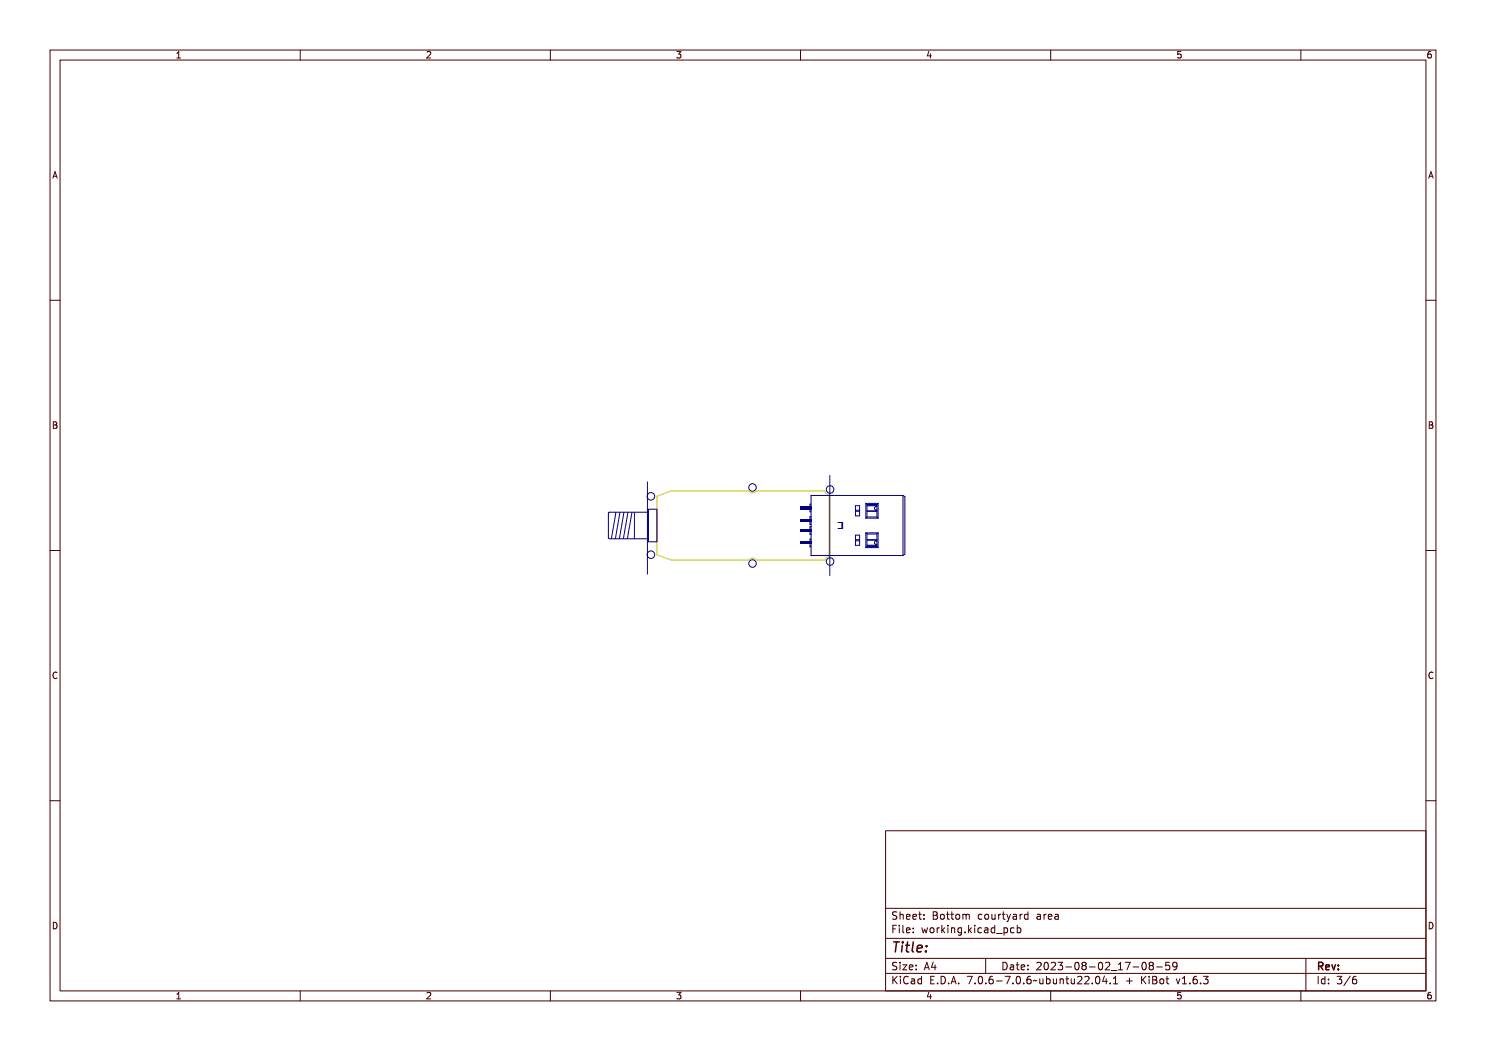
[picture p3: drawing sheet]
<svg xmlns="http://www.w3.org/2000/svg" width="297mm" height="210mm" viewBox="0 0 297 210" stroke-linecap="round" stroke-linejoin="round" font-family="sans-serif">
<path d="M131.3 99.2l2.9-1.1h15.4a1.05 1.05 0 0 0 1.6 0h13.7a.75 .75 0 0 0 .8 .7v12.4a.75 .75 0 0 0-.8 .7h-13.7a1.04 1.04 0 0 0-1.6 0h-15.4l-2.9-1.1z" fill="none" stroke="#c2c200" stroke-width=".2"/>
<g fill="none" stroke="#000084" stroke-width=".2">
<path d="M129.4 96.3v18.4M165.9 95v20M180.5 99l.4 .3v11.5l-.4 .2M180.5 99v12M180.5 99h-18.4v12h18.4M123.1 102.4l-.9 5.2M123.9 102.4l-.9 5.2M124.7 102.4l-.9 5.2M125.5 102.4l-.9 5.2M126.3 102.4l-.9 5.2M126.8 102.4v5.2M129.6 102.4h-7.8l-.2 .2 .1 5 7.9 .1"/>
<path d="M129.6 101.8h1.7v6.5h-1.7zM161.9 101.8v.5h.2M161.9 104.3v.5h.2M161.9 106.3v.5h.2M161.9 108.8v.5h.2M162.1 100.7h-.2v.5M162.1 103.2h-.2v.5M162.1 105.2h-.2v.5M162.1 107.7h-.2v.5M167.5 104.4h.9v1.2h-.9M168.3 104.4v1.2M171 102h.8"/>
<path d="M171 108.1h.8M171 102.2h.8M171 107.8h.8M171 101h.8v2.1h-.8zM171 106.9h.8v2.1h-.8zM173.1 100.6h2.4M173.1 109.4h2.4M173.1 100.6l.2 .2M173.1 106.5l.2 .2M173.1 100.6v2.9M173.1 106.5v2.9M173.1 103.5h2.4"/>
<path d="M173.1 106.5h2.4M173.3 100.8h2M173.3 109.2h2M173.3 100.8v2.5M173.3 106.7v2.5M173.3 100.9h2M173.3 101.1h2M173.3 102.1h2M173.3 102.2h2M173.3 103.3h2M173.3 103.3l-.2 .2M173.3 106.7h2"/>
<path d="M173.3 107.8h2M173.3 107.9h2M173.3 108.9h2M173.3 109.1h2M173.3 109.2l-.2 .2M175.3 101.2a.38 .38 0 0 0-.5 .4 .38 .38 0 0 0 .5 .3M175.3 108.1a.38 .38 0 0 0-.5 .3 .38 .38 0 0 0 .5 .4M175.3 100.8v2.5M175.3 106.7v2.5M175.3 103.3l.2 .2M175.3 109.2l.2 .2M175.5 100.6v2.9"/>
<path d="M175.5 106.5v2.9M175.5 100.6l-.2 .2M175.5 106.5l-.2 .2"/>
<circle cx="130.1" cy="99.2" r=".75"/>
<circle cx="150.4" cy="97.4" r=".75"/>
<circle cx="165.9" cy="97.8" r=".75"/>
<circle cx="130.1" cy="110.8" r=".75"/>
<circle cx="150.4" cy="112.6" r=".75"/>
<circle cx="165.9" cy="112.2" r=".75"/>
</g>
<g fill="#000084">
<path d="M159.9 101.2h2.2v.6h-2.2z" fill-rule="evenodd"/>
<path d="M159.9 103.7h2.2v.6h-2.2z" fill-rule="evenodd"/>
<path d="M159.9 105.7h2.2v.6h-2.2z" fill-rule="evenodd"/>
<path d="M159.9 108.2h2.2v.6h-2.2z" fill-rule="evenodd"/>
</g>
<g fill="none" stroke="#480000" stroke-width=".2">
<path d="M10 10h277v190h-277zM12 12h273v186h-273zM60 10v2M110 10v2M160 10v2M210 10v2M260 10v2M10 60h2M285 60h2M10 110h2M285 110h2M10 160h2"/>
<path d="M285 160h2M177 166h108v32h-108zM60 198v2M110 198v2M160 198v2M177 181.5h108M177 187.5h108M177 191.5h108M177 194.5h108M178.1 195.2h.2v.6l.6-.6h.3l-.6 .6 .6 .8h-.2l-.5-.7-.2 .2v.5h-.2zM178.2 185h.9v.2h-.7v.4h.6v.2h-.6v.7h-.2zM178.3 182.4l.5-.1h.2v.2a.31 .31 0 0 0-.5-.1 .31 .31 0 0 0 0 .5 .5 .5 0 0 1 .6 .6 .5 .5 0 0 1-.8 .2l-.1-.2a.34 .34 0 0 0 .4 .1 .34 .34 0 0 0 .1-.5 .47 .47 0 0 1-.5-.2 .47 .47 0 0 1 .1-.5z"/>
<path d="M178.3 192.5l.5-.1h.2v.2a.31 .31 0 0 0-.5-.1 .31 .31 0 0 0 0 .5 .5 .5 0 0 1 .6 .6 .5 .5 0 0 1-.8 .2l-.1-.2a.34 .34 0 0 0 .4 .1 .34 .34 0 0 0 .1-.5 .47 .47 0 0 1-.5-.2 .47 .47 0 0 1 .1-.5zM179.4 182.2h.2v.6a.35 .35 0 0 1 .4-.1 .35 .35 0 0 1 .2 .4v.6h-.2v-.8h-.4v.8h-.2zM179.5 185.4h.4v.9h.4v.2h-.9v-.2h.3v-.8h-.2zM179.5 192.8h.4v.9h.4v.1h-.9v-.1h.3v-.8h-.2zM179.5 195.6h.4v.9h.4v.1h-.9v-.1h.3v-.8h-.2zM179.7 184.9h.2v.3h-.2zM179.7 192.3h.2v.3h-.2zM179.7 195.1h.2v.3h-.2zM180.6 184.9h.4v1.3l.4 .1v.2l-.5-.2v-1.2h-.3zM180.6 192.8h.8l-.6 .9h.6v.1h-.8l.6-.9h-.6zM180.7 182.8l.1-.1a.49 .49 0 0 1 .5 0 .49 .49 0 0 1 .2 .5h-.8a.42 .42 0 0 0 .3 .4 .42 .42 0 0 0 .4-.1 .47 .47 0 0 1-.4 .3 .47 .47 0 0 1-.4-.3zM180.7 195.4a.4 .4 0 0 1 .4-.3 .4 .4 0 0 1 .4 .3 .56 .56 0 0 0-.8 .4 .56 .56 0 0 0 .5 .7l.3-.1a.43 .43 0 0 1-.5 .3 .43 .43 0 0 1-.4-.4v-.6z"/>
<path d="M180.8 182.9l.4-.1 .1 .3h-.6zM181.8 195.6l.3-.1a.43 .43 0 0 1 .5 .5v.6h-.1v-.1a.38 .38 0 0 1-.5 .2 .38 .38 0 0 1-.2-.5 .38 .38 0 0 1 .4-.2h.3a.35 .35 0 0 0-.3-.4 .35 .35 0 0 0-.4 .2zM181.9 182.8l.1-.1a.49 .49 0 0 1 .5 0 .49 .49 0 0 1 .2 .5h-.8a.42 .42 0 0 0 .3 .4 .42 .42 0 0 0 .5-.1 .47 .47 0 0 1-.5 .3 .47 .47 0 0 1-.4-.3zM181.9 185.5l.1-.1a.49 .49 0 0 1 .5 0 .49 .49 0 0 1 .2 .5h-.8a.42 .42 0 0 0 .3 .4 .42 .42 0 0 0 .5-.1 .47 .47 0 0 1-.5 .3 .47 .47 0 0 1-.4-.3zM181.9 192.9l.1-.1a.49 .49 0 0 1 .5 0 .49 .49 0 0 1 .2 .5h-.8a.42 .42 0 0 0 .3 .4 .42 .42 0 0 0 .5-.1 .47 .47 0 0 1-.5 .3 .47 .47 0 0 1-.4-.3zM182 196.2l.5-.1a.31 .31 0 0 1-.2 .4 .31 .31 0 0 1-.4-.1zM182 182.9l.4-.1 .1 .3h-.6zM182 185.6l.4-.1 .1 .3h-.6zM182 193l.4-.1 .1 .3h-.6zM183 195.7l.4-.2 .2 .2v-.6h.2v1.5h-.2v-.1a.42 .42 0 0 1-.5 .1 .42 .42 0 0 1-.2-.5zM183.2 195.8l.1-.1a.4 .4 0 0 1 .3 .4 .4 .4 0 0 1-.3 .4l-.2-.2zM183.2 182.3h.2v.4h.4v.1h-.4v.7l.4 .1v.1h-.4l-.1-.1-.1-.8h-.3v-.1h.3z"/>
<path d="M183.3 185.4h.2v.3h-.2zM183.3 186.2h.2v.3h-.2zM183.3 192.8h.2v.3h-.2zM183.3 193.6h.2v.2h-.2zM184.5 182.7h.2v.3h-.2zM184.5 183.5h.2v.2h-.2zM185.2 185.4h.2l.2 .8 .1-.5h.2l.2 .5 .1-.8h.2l-.2 1.1h-.2l-.2-.7-.2 .7h-.1zM185.4 195.2h.9v.2h-.7v.4h.6v.2h-.6v.5h.7v.1h-.9zM185.7 192.4h.2l.5 1.4h-.2l-.1-.3h-.5l-.1 .3h-.2zM185.8 192.6l.2 .7h-.4zM186.6 182.3h.4a.35 .35 0 0 1 .5 .2 .35 .35 0 0 1-.3 .5 .41 .41 0 0 1 .3 .5 .41 .41 0 0 1-.5 .2h-.4zM186.8 183.1h.2a.27 .27 0 0 1 .3 .2 .27 .27 0 0 1-.3 .3h-.2z"/>
<path d="M186.8 182.5h.2a.23 .23 0 0 1 .3 .2 .23 .23 0 0 1-.3 .2h-.2zM186.8 185.6l.1-.1a.39 .39 0 0 1 .4 .4 .39 .39 0 0 1-.4 .4l-.1-.2zM186.9 196.4h.2v.2h-.2zM187.1 192.4h.2v.9h.2v.2h-.2v.3h-.2v-.3h-.6zM187.1 192.6v.7h-.4zM187.8 195.2a.76 .76 0 0 1 .9 .7 .76 .76 0 0 1-.9 .7zM188 195.4a.57 .57 0 0 1 .5 .5 .57 .57 0 0 1-.5 .6zM188 185.4h.2v.2v-.1a.29 .29 0 0 1 .3-.2 .29 .29 0 0 1 .3 .3 .37 .37 0 0 0-.5-.1 .37 .37 0 0 0-.1 .4v.6h-.2zM188 182.9l.1-.1a.39 .39 0 0 1 .4 .4 .39 .39 0 0 1-.4 .4l-.1-.2zM189.1 184.9h.1v.9l.5-.4h.2l-.4 .4 .5 .7h-.2l-.4-.6-.2 .1v.5h-.1zM189.2 182.3h.2v.4h.4v.1h-.4v.7l.4 .1v.1h-.4l-.1-.1-.1-.8h-.2v-.1h.2zM189.3 196.4h.3v.2h-.3z"/>
<path d="M190.3 185.4h.4v.9h.4v.2h-.9v-.2h.4v-.8h-.3zM190.5 182.3h.1v.4h.4v.1h-.4v.7l.4 .1v.1h-.4l-.1-.1v-.8h-.3v-.1h.3zM190.5 195.2h.3l.4 1.4h-.2l-.1-.3h-.5l-.1 .3h-.2zM190.6 184.9h.1v.3h-.1zM190.6 195.4l.2 .7h-.4zM191.4 185.4h.2v.1a.35 .35 0 0 1 .4-.1 .35 .35 0 0 1 .3 .4v.7h-.2l-.1-.9h-.3l-.1 .9h-.2zM191.6 182.9l.1-.1a.39 .39 0 0 1 .4 .4 .39 .39 0 0 1-.4 .4l-.1-.2zM191.7 196.4h.3v.2h-.3zM192.5 182.7l.6 .1 .3-.1 .1 1h-.1l-.1-.9-.2 .1v.8h-.1l-.2-.9-.1 .9h-.2zM192.7 185.5l.3-.2 .3 .2v-.1h.2v1a.53 .53 0 0 1-.8 .4v-.2a.36 .36 0 0 0 .4 .1 .36 .36 0 0 0 .2-.4l-.1 .1a.53 .53 0 0 1-.7-.3 .53 .53 0 0 1 .2-.6zM192.8 185.6l.1-.1a.39 .39 0 0 1 .4 .4 .39 .39 0 0 1-.4 .4l-.1-.2zM193.8 195.2h.9l-.5 1.4h-.2l.5-1.2h-.7z"/>
<path d="M194.1 186.2h.3v.3h-.3zM195.1 184.9h.2v.9l.4-.4h.3l-.5 .4 .5 .7h-.2l-.4-.6-.1 .1v.5h-.2zM195.2 182.8a.39 .39 0 0 1 .4-.2 .39 .39 0 0 1 .3 .3 .4 .4 0 0 0-.6 0 .4 .4 0 0 0 0 .6 .4 .4 0 0 0 .6 0 .45 .45 0 0 1-.6 .3 .45 .45 0 0 1-.3-.6zM195.3 196.4h.3v.2h-.3zM196.3 185.4h.5v.9h.3v.2h-.9v-.2h.4v-.8h-.3zM196.3 195.4a.57 .57 0 0 1 .7 0 .57 .57 0 0 1 .1 .8 .5 .5 0 0 1-.6 .5 .5 .5 0 0 1-.3-.8zM196.4 182.9l.1-.1a.39 .39 0 0 1 .4 .4 .39 .39 0 0 1-.4 .4l-.1-.2zM196.5 195.4a.61 .61 0 0 1 .4 1l-.1 .1a.61 .61 0 0 1-.4-1zM196.6 184.9h.2v.3h-.2zM197 191.5v3M197.4 182.7h.2v.8l.2 .1 .3-.2v-.7h.2v1h-.2v-.1a.35 .35 0 0 1-.4 .2 .35 .35 0 0 1-.3-.5zM197.6 185.5a.39 .39 0 0 1 .4-.2 .39 .39 0 0 1 .3 .3 .4 .4 0 0 0-.6 0 .4 .4 0 0 0 0 .6 .4 .4 0 0 0 .6 0 .45 .45 0 0 1-.6 .3 .45 .45 0 0 1-.3-.6z"/>
<path d="M197.7 196.4h.3v.2h-.3zM198.7 185.4l.2-.1a.43 .43 0 0 1 .6 .5v.7h-.2v-.2a.38 .38 0 0 1-.5 .2 .38 .38 0 0 1-.2-.5 .38 .38 0 0 1 .5-.2h.2a.35 .35 0 0 0-.3-.4 .35 .35 0 0 0-.3 .2zM198.7 195.4a.38 .38 0 0 1 .4-.3 .38 .38 0 0 1 .3 .3 .43 .43 0 0 0-.5 0 .43 .43 0 0 0-.1 .5 .46 .46 0 0 1 .7 .1 .46 .46 0 0 1-.2 .6 .46 .46 0 0 1-.7-.2zM198.8 182.7h.2v.2v-.1a.29 .29 0 0 1 .4-.2 .29 .29 0 0 1 .2 .3 .37 .37 0 0 0-.4-.1 .37 .37 0 0 0-.2 .4v.5h-.2zM198.8 186l.5-.1a.31 .31 0 0 1-.1 .4 .31 .31 0 0 1-.4-.1zM199.9 185.5l.3-.2 .3 .2v-.6h.2v1.6h-.2v-.2a.42 .42 0 0 1-.5 .1 .42 .42 0 0 1-.2-.5zM200 196h.5v.2h-.5zM200 185.6l.1-.1a.39 .39 0 0 1 .4 .4 .39 .39 0 0 1-.4 .4l-.1-.2zM200.1 182.3h.2v.4h.4v.1h-.4v.7l.4 .1v.1h-.4l-.2-.1v-.8h-.3v-.1h.3zM200.1 192.4a.76 .76 0 0 1 1 .7 .76 .76 0 0 1-1 .7zM200.3 192.6a.57 .57 0 0 1 .6 .5 .57 .57 0 0 1-.6 .6zM200.9 186.8l1.2 .1z"/>
<path d="M201 182.7h.2l.3 .8 .3-.8h.2l-.3 .7a.68 .68 0 0 1-.7 .8l.4-.5zM201 195.2h.9l-.5 1.4h-.2l.5-1.2h-.7zM201.4 192.8l.3-.1a.43 .43 0 0 1 .5 .5v.6h-.1v-.1a.38 .38 0 0 1-.5 .2 .38 .38 0 0 1-.2-.5 .38 .38 0 0 1 .4-.2h.3a.35 .35 0 0 0-.3-.4 .35 .35 0 0 0-.4 .2zM201.6 193.4l.5-.1a.31 .31 0 0 1-.2 .4 .31 .31 0 0 1-.4-.1zM202.2 185.4h.2v.1a.53 .53 0 0 1 .8 .3 .53 .53 0 0 1-.6 .7l-.2-.2v.6h-.2zM202.3 182.7l.3-.1a.43 .43 0 0 1 .5 .5v.6h-.2v-.1a.38 .38 0 0 1-.5 .2 .38 .38 0 0 1-.2-.5 .38 .38 0 0 1 .5-.2h.2a.35 .35 0 0 0-.2-.4 .35 .35 0 0 0-.4 .2zM202.4 183.3l.5-.1a.31 .31 0 0 1-.1 .4 .31 .31 0 0 1-.4-.1zM202.5 185.6l.1-.1a.4 .4 0 0 1 .4 .4 .4 .4 0 0 1-.4 .4l-.2-.2zM202.5 196.4h.3v.2h-.3zM202.8 192.4h.2v.4h.4v.1h-.4v.7l.4 .1v.1h-.4l-.2-.1v-.8h-.3v-.1h.3zM203.5 195.4a.57 .57 0 0 1 .8 0 .57 .57 0 0 1 0 .8 .5 .5 0 0 1-.6 .5 .5 .5 0 0 1-.3-.8zM203.6 185.5a.39 .39 0 0 1 .4-.2 .39 .39 0 0 1 .3 .3 .4 .4 0 0 0-.5 0 .4 .4 0 0 0 0 .6 .4 .4 0 0 0 .5 0 .45 .45 0 0 1-.6 .3 .45 .45 0 0 1-.2-.6z"/>
<path d="M203.6 182.7h.2v.2l.1-.1a.29 .29 0 0 1 .3-.2 .29 .29 0 0 1 .2 .3 .37 .37 0 0 0-.4-.1 .37 .37 0 0 0-.2 .4v.5h-.2zM203.7 195.4a.61 .61 0 0 1 .4 1l-.1 .1a.61 .61 0 0 1-.3-1zM203.9 192.9l.1-.1a.49 .49 0 0 1 .5 0 .49 .49 0 0 1 .2 .5h-.8a.42 .42 0 0 0 .3 .4 .42 .42 0 0 0 .5-.1 .47 .47 0 0 1-.5 .3 .47 .47 0 0 1-.4-.3zM204 193l.4-.1 .1 .3h-.6zM204.7 184.9h.1v.6a.53 .53 0 0 1 .8 .3 .53 .53 0 0 1-.6 .7l-.2-.2v.2h-.1zM204.7 182.8l.3-.2 .3 .2v-.6h.2v1.5h-.2v-.1a.42 .42 0 0 1-.5 .1 .42 .42 0 0 1-.2-.5zM204.8 182.9l.1-.1a.4 .4 0 0 1 .4 .4 .4 .4 0 0 1-.4 .4l-.1-.2zM204.9 185.6l.1-.1a.39 .39 0 0 1 .4 .4 .39 .39 0 0 1-.4 .4l-.1-.2zM204.9 196.4h.3v.2h-.3zM205.3 192.8h.2v.3h-.2zM205.3 193.6h.2v.2h-.2zM205.9 195.4a.38 .38 0 0 1 .4-.3 .38 .38 0 0 1 .3 .3 .43 .43 0 0 0-.5 0 .43 .43 0 0 0-.1 .5 .46 .46 0 0 1 .7 .1 .46 .46 0 0 1-.2 .6 .46 .46 0 0 1-.6-.2z"/>
<path d="M207 196l1-.1a.49 .49 0 0 1-.8 .1l-.2 .2zM207.1 182.7l.3-.1a.43 .43 0 0 1 .5 .5v.6h-.2v-.1a.38 .38 0 0 1-.5 .2 .38 .38 0 0 1-.2-.5 .38 .38 0 0 1 .5-.2h.2a.35 .35 0 0 0-.2-.4 .35 .35 0 0 0-.4 .2zM207.3 183.3l.4-.1a.31 .31 0 0 1-.1 .4 .31 .31 0 0 1-.4-.1zM207.4 192.5a.53 .53 0 0 1 .8 .1 .53 .53 0 0 1-.3 .7l-.3 .4h.7v.1h-.9l.3-.5a.4 .4 0 0 0 .3-.4 .4 .4 0 0 0-.3-.4l-.3 .2zM208.3 195.6h.1l.1 .8 .2 .1 .2-.2v-.7h.2v1h-.2v-.1a.35 .35 0 0 1-.4 .2 .35 .35 0 0 1-.2-.5zM208.4 182.7h.2v.2l.1-.1a.29 .29 0 0 1 .3-.2 .29 .29 0 0 1 .2 .3 .37 .37 0 0 0-.4-.1 .37 .37 0 0 0-.2 .4v.5h-.2zM208.7 192.6a.57 .57 0 0 1 .7 0 .57 .57 0 0 1 .1 .8 .5 .5 0 0 1-.6 .5 .5 .5 0 0 1-.3-.8zM208.9 192.6a.61 .61 0 0 1 .3 1l-.1 .1a.61 .61 0 0 1-.3-1zM209.5 195.1h.2v.6a.53 .53 0 0 1 .7 .3 .53 .53 0 0 1-.6 .7l-.1-.2v.1h-.2zM209.5 182.8l.2-.1a.49 .49 0 0 1 .5 0 .49 .49 0 0 1 .2 .5h-.8a.42 .42 0 0 0 .3 .4 .42 .42 0 0 0 .4-.1 .47 .47 0 0 1-.4 .3 .47 .47 0 0 1-.4-.3zM209.7 182.9l.3-.1 .2 .3h-.6zM209.7 195.8l.1-.1a.4 .4 0 0 1 .4 .4 .4 .4 0 0 1-.4 .4l-.1-.2z"/>
<path d="M209.8 192.5a.53 .53 0 0 1 .8 .1 .53 .53 0 0 1-.3 .7l-.3 .4h.7v.1h-.9l.3-.5a.4 .4 0 0 0 .3-.4 .4 .4 0 0 0-.3-.4l-.3 .2zM210 198v2M210.7 195.6h.2v.8l.2 .1 .2-.2v-.7h.2v1h-.2v-.1a.35 .35 0 0 1-.4 .2 .35 .35 0 0 1-.2-.5zM210.7 182.7l.3-.1a.43 .43 0 0 1 .5 .5v.6h-.2v-.1a.38 .38 0 0 1-.4 .2 .38 .38 0 0 1-.3-.5 .38 .38 0 0 1 .5-.2h.2a.35 .35 0 0 0-.2-.4 .35 .35 0 0 0-.4 .2zM210.9 183.3l.4-.1a.31 .31 0 0 1-.1 .4 .31 .31 0 0 1-.4-.1zM211 192.4a.46 .46 0 0 1 .6 0 .46 .46 0 0 1 .1 .6l-.1 .1a.47 .47 0 0 1 .2 .7 .47 .47 0 0 1-.7 0l-.1-.2a.35 .35 0 0 0 .5 .1 .35 .35 0 0 0 0-.5h-.3v-.2a.29 .29 0 0 0 .4-.1 .29 .29 0 0 0-.1-.4 .29 .29 0 0 0-.4 .1h-.1zM211.9 195.6h.2v.1a.35 .35 0 0 1 .4-.1 .35 .35 0 0 1 .2 .4v.6h-.2v-.8h-.4v.8h-.2zM212.4 193.2h.5v.2h-.5zM213.3 195.2h.2v.4h.4v.1h-.4v.7l.4 .1v.1h-.4l-.2-.1v-.8h-.3v-.1h.3zM213.5 192.6a.57 .57 0 0 1 .7 0 .57 .57 0 0 1 .1 .8 .5 .5 0 0 1-.6 .5 .5 .5 0 0 1-.3-.8zM213.7 192.6a.61 .61 0 0 1 .3 1v.1a.61 .61 0 0 1-.4-1zM214.3 195.6h.2v.8l.2 .1 .2-.2v-.7h.2v1h-.2v-.1a.35 .35 0 0 1-.4 .2 .35 .35 0 0 1-.2-.5z"/>
<path d="M214.7 192.5a.41 .41 0 0 1 .7-.1 .41 .41 0 0 1-.2 .7 .42 .42 0 0 1 .2 .6 .42 .42 0 0 1-.7 0 .42 .42 0 0 1 .2-.6l-.3-.2zM215.5 195.3a.53 .53 0 0 1 .8 .1 .53 .53 0 0 1-.3 .7l-.3 .4h.6v.1h-.9l.4-.5a.4 .4 0 0 0 .3-.4 .4 .4 0 0 0-.3-.4l-.3 .2zM216 193.2h.5v.2h-.5zM216.7 195.3a.53 .53 0 0 1 .8 .1 .53 .53 0 0 1-.3 .7l-.3 .4h.6v.1h-.9l.4-.5a.4 .4 0 0 0 .3-.4 .4 .4 0 0 0-.3-.4l-.3 .2zM217.1 192.6a.57 .57 0 0 1 .7 0 .57 .57 0 0 1 .1 .8 .5 .5 0 0 1-.6 .5 .5 .5 0 0 1-.3-.8zM217.3 192.6a.61 .61 0 0 1 .3 1v.1a.61 .61 0 0 1-.4-1zM218.2 196.4h.2v.2h-.2zM218.2 192.5a.53 .53 0 0 1 .8 .1 .53 .53 0 0 1-.3 .7l-.3 .4h.7v.1h-.9l.3-.5a.4 .4 0 0 0 .4-.4 .4 .4 0 0 0-.4-.4l-.3 .2zM219.2 195.4a.57 .57 0 0 1 .7 0 .57 .57 0 0 1 .1 .8 .5 .5 0 0 1-.7 .5 .5 .5 0 0 1-.3-.8zM219.2 194.2l1.3 .1zM219.4 195.4a.61 .61 0 0 1 .3 1l-.1 .1a.61 .61 0 0 1-.3-1zM220.7 192.5l.5-.1v1.3h.3v.1h-.8v-.1h.3v-1.1h-.3z"/>
<path d="M220.8 195.2h.2v.9h.2v.2h-.2v.3h-.2v-.3h-.6zM220.8 195.4v.7h-.4zM221.8 196.4h.2v.2h-.2zM221.8 192.4h.9l-.5 1.4h-.2l.5-1.2h-.7zM222.8 195.3l.5-.1v1.3h.3v.1h-.8v-.1h.3v-1.1h-.3zM223.2 193.2h.5v.2h-.5zM224.3 192.6a.57 .57 0 0 1 .8 0 .57 .57 0 0 1 0 .8 .5 .5 0 0 1-.6 .5 .5 .5 0 0 1-.3-.8zM224.5 192.6a.61 .61 0 0 1 .4 1l-.1 .1a.61 .61 0 0 1-.3-1zM225.4 195.5h.2v.4h.4v.2h-.4v.4h-.2v-.4h-.4v-.2h.4zM225.5 192.5a.41 .41 0 0 1 .7-.1 .41 .41 0 0 1-.2 .7 .42 .42 0 0 1 .2 .6 .42 .42 0 0 1-.7 0 .42 .42 0 0 1 .2-.6l-.3-.2zM226.8 193.2h.5v.2h-.5zM227.5 195.2h.2v.6l.6-.6h.2l-.6 .6 .6 .8h-.2l-.5-.7-.1 .2v.5h-.2z"/>
<path d="M227.9 192.4h.7v.2h-.5v.3a.53 .53 0 0 1 .6 .7 .53 .53 0 0 1-.9 .2v-.2a.38 .38 0 0 0 .6 .1 .38 .38 0 0 0 0-.5 .38 .38 0 0 0-.5-.1zM228.8 195.6h.4v.9h.4v.1h-.9v-.1h.4v-.8h-.3zM229.1 195.1h.1v.3h-.1zM229.1 192.5a.53 .53 0 0 1 .7 0 .53 .53 0 0 1 .1 .6 .6 .6 0 0 1-.1 .6 .6 .6 0 0 1-.7 .1v-.2a.43 .43 0 0 0 .5 0 .43 .43 0 0 0 .2-.4 .47 .47 0 0 1-.7 0 .47 .47 0 0 1 0-.7zM229.9 195.2h.4a.35 .35 0 0 1 .5 .2 .35 .35 0 0 1-.3 .5 .41 .41 0 0 1 .3 .5 .41 .41 0 0 1-.5 .2h-.4zM230.1 196h.2a.27 .27 0 0 1 .3 .2 .27 .27 0 0 1-.3 .3h-.2zM230.1 195.4h.2a.23 .23 0 0 1 .3 .2 .23 .23 0 0 1-.3 .2h-.2zM231.2 193.2h1.1M231.3 195.8l.1-.1a.39 .39 0 0 1 .4 .4 .39 .39 0 0 1-.4 .4l-.1-.2zM232.6 195.2h.1v.4h.4v.1h-.4l.1 .7 .3 .1v.1h-.3l-.2-.1v-.8h-.3v-.1h.3zM233.7 192.3h-.7v.7l.2-.1h.5l.1 .2-.1 .5-.2 .2-.5-.2M234.6 195.6h.2l.3 .9 .4-.9h.2l-.4 1h-.3z"/>
<path d="M235.2 192.9l-.2 .3h-.3l-.3-.3 .1-.5 .5-.1 .2 .1a.99 .99 0 0 1-.4 1.4h-.3M236 195.3l.5-.1v1.3h.3v.1h-.8v-.1h.3v-1.1h-.3zM237.4 196.4h.3v.2h-.3zM238.4 195.4a.38 .38 0 0 1 .4-.3 .38 .38 0 0 1 .3 .3 .43 .43 0 0 0-.5 0 .43 .43 0 0 0-.1 .5 .46 .46 0 0 1 .7 .1 .46 .46 0 0 1-.2 .6 .46 .46 0 0 1-.7-.2zM239.8 196.4h.3v.2h-.3zM240.7 195.2a.46 .46 0 0 1 .6 0 .46 .46 0 0 1 .1 .6l-.1 .1a.47 .47 0 0 1 .2 .7 .47 .47 0 0 1-.7 0l-.1-.2a.35 .35 0 0 0 .5 .1 .35 .35 0 0 0 0-.5l-.3-.1v-.1a.29 .29 0 0 0 .4-.1 .29 .29 0 0 0-.1-.4 .29 .29 0 0 0-.4 .1h-.1zM260 198v2M261 191.5v6.5M263.2 195.2h.8v.2h-.3v1.1h.3v.1h-.8v-.1h.3v-1.1h-.3zM264.4 195.7l.3-.2 .3 .2v-.6h.2v1.5h-.2v-.1a.42 .42 0 0 1-.5 .1 .42 .42 0 0 1-.2-.5zM264.6 195.8l.1-.1a.4 .4 0 0 1 .3 .4 .4 .4 0 0 1-.3 .4l-.2-.2zM265.9 195.6h.2v.3h-.2z"/>
<path d="M265.9 196.4h.2v.2h-.2zM268 195.2a.46 .46 0 0 1 .6 0 .46 .46 0 0 1 .1 .6l-.1 .1a.47 .47 0 0 1 .2 .7 .47 .47 0 0 1-.8 0l-.1-.2a.35 .35 0 0 0 .6 .1 .35 .35 0 0 0 0-.5l-.3-.1v-.1a.29 .29 0 0 0 .4-.1 .29 .29 0 0 0-.1-.4 .29 .29 0 0 0-.4 .1h-.1zM269.9 195.2h.2l-.8 1.6h-.2zM270.5 195.4a.38 .38 0 0 1 .4-.3 .38 .38 0 0 1 .3 .3 .43 .43 0 0 0-.5 0 .43 .43 0 0 0-.2 .5 .46 .46 0 0 1 .7 .1 .46 .46 0 0 1-.2 .6 .46 .46 0 0 1-.6-.2z"/>
<circle cx="187" cy="185.9" r=".53"/>
<circle cx="188.2" cy="183.2" r=".53"/>
<circle cx="191.8" cy="183.2" r=".53"/>
<circle cx="196.6" cy="183.2" r=".53"/>
<circle cx="196.7" cy="195.9" r=".13"/>
<circle cx="199.1" cy="196.2" r=".32"/>
<circle cx="203.9" cy="195.9" r=".13"/>
<circle cx="206.3" cy="196.2" r=".32"/>
<circle cx="209" cy="193.1" r=".13"/>
<circle cx="213.8" cy="193.1" r=".13"/>
<circle cx="215" cy="193.4" r=".29"/>
<circle cx="215" cy="192.8" r=".25"/>
<circle cx="217.4" cy="193.1" r=".13"/>
<circle cx="219.5" cy="195.9" r=".13"/>
<circle cx="224.7" cy="193.1" r=".13"/>
<circle cx="225.9" cy="193.4" r=".29"/>
<circle cx="225.9" cy="192.8" r=".25"/>
<circle cx="229.4" cy="192.9" r=".32"/>
<circle cx="231.5" cy="196.1" r=".53"/>
<circle cx="238.8" cy="196.2" r=".32"/>
<circle cx="270.9" cy="196.2" r=".32"/>
</g>
<g fill="none" stroke="#480000" stroke-width=".3">
<path d="M178.1 188.4h1.4v.2h-.6v1.7h-.2v-1.7h-.6zM179.9 188.8h.7v1.3h.4v.2h-1.2v-.2h.5v-1.1h-.4zM180.3 188.3h.3v.3h-.3zM181.8 188.4h.2v.4h.6v.2h-.6v1l.6 .1v.2a.55 .55 0 0 1-.8-.5v-.8h-.4v-.2h.4zM183 188.3h.6l.1 1.6 .1 .2h.4v.2a.54 .54 0 0 1-.8-.5v-1.4h-.4zM184.8 189a.65 .65 0 0 1 .8-.1 .65 .65 0 0 1 .3 .7h-1.1a.56 .56 0 0 0 .4 .5 .56 .56 0 0 0 .6-.1v.2a.81 .81 0 0 1-1.1-.1 .81 .81 0 0 1 .1-1.1zM185 189.1l.4-.1 .2 .4h-.8zM186.7 188.9h.3v.4h-.3zM186.7 189.9h.3v.4h-.3zM263.1 192.4a.73 .73 0 0 1 .9 .2v.3l-.3 .3 .5 .6h-.2l-.3-.4-.2-.2h-.2v.6h-.2zM263.3 192.6h.2a.26 .26 0 0 1 .3 .2 .26 .26 0 0 1-.2 .3h-.3zM264.5 192.9l.1-.1a.49 .49 0 0 1 .5 0 .49 .49 0 0 1 .2 .5h-.8a.42 .42 0 0 0 .3 .4 .42 .42 0 0 0 .4-.1 .47 .47 0 0 1-.4 .3 .47 .47 0 0 1-.4-.3z"/>
<path d="M264.6 193l.3-.1 .2 .3h-.6zM265.5 192.8h.2l.3 .9 .3-.9h.2l-.4 1h-.2zM267.1 192.8h.2v.3h-.2zM267.1 193.6h.2v.2h-.2z"/>
</g>
<text font-size="2.7" fill="#480000" x="178" y="190.3">Title:</text>
<g font-size="2" fill="#480000">
<text x="178" y="183.7">Sheet: Bottom courtyard area</text>
<text x="178" y="186.5">File: working.kicad_pcb</text>
<text x="178" y="193.9">Size: A4</text>
<text x="178" y="196.6">KiCad E.D.A. 7.0.6-7.0.6~ubuntu22.04.1 + KiBot v1.6.3</text>
<text x="200" y="193.9">Date: 2023-08-02_17-08-59</text>
<text x="263" y="196.6">Id: 3/6</text>
<text x="263" y="193.9">Rev:</text>
</g>
<g font-size="1.7" fill="#480000">
<text x="35" y="11.7">1</text>
<text x="85" y="11.7">2</text>
<text x="135" y="11.7">3</text>
<text x="185" y="11.7">4</text>
<text x="235" y="11.7">5</text>
<text x="285" y="11.7">6</text>
<text x="10.5" y="35.7">A</text>
<text x="285.5" y="35.7">A</text>
<text x="10.5" y="85.6">B</text>
<text x="285.5" y="85.6">B</text>
<text x="10.5" y="135.7">C</text>
<text x="285.5" y="135.7">C</text>
<text x="10.5" y="185.6">D</text>
<text x="285.5" y="185.6">D</text>
<text x="35" y="199.7">1</text>
<text x="85" y="199.7">2</text>
<text x="135" y="199.7">3</text>
<text x="185" y="199.7">4</text>
<text x="235" y="199.7">5</text>
<text x="285" y="199.7">6</text>
</g>
</svg>
